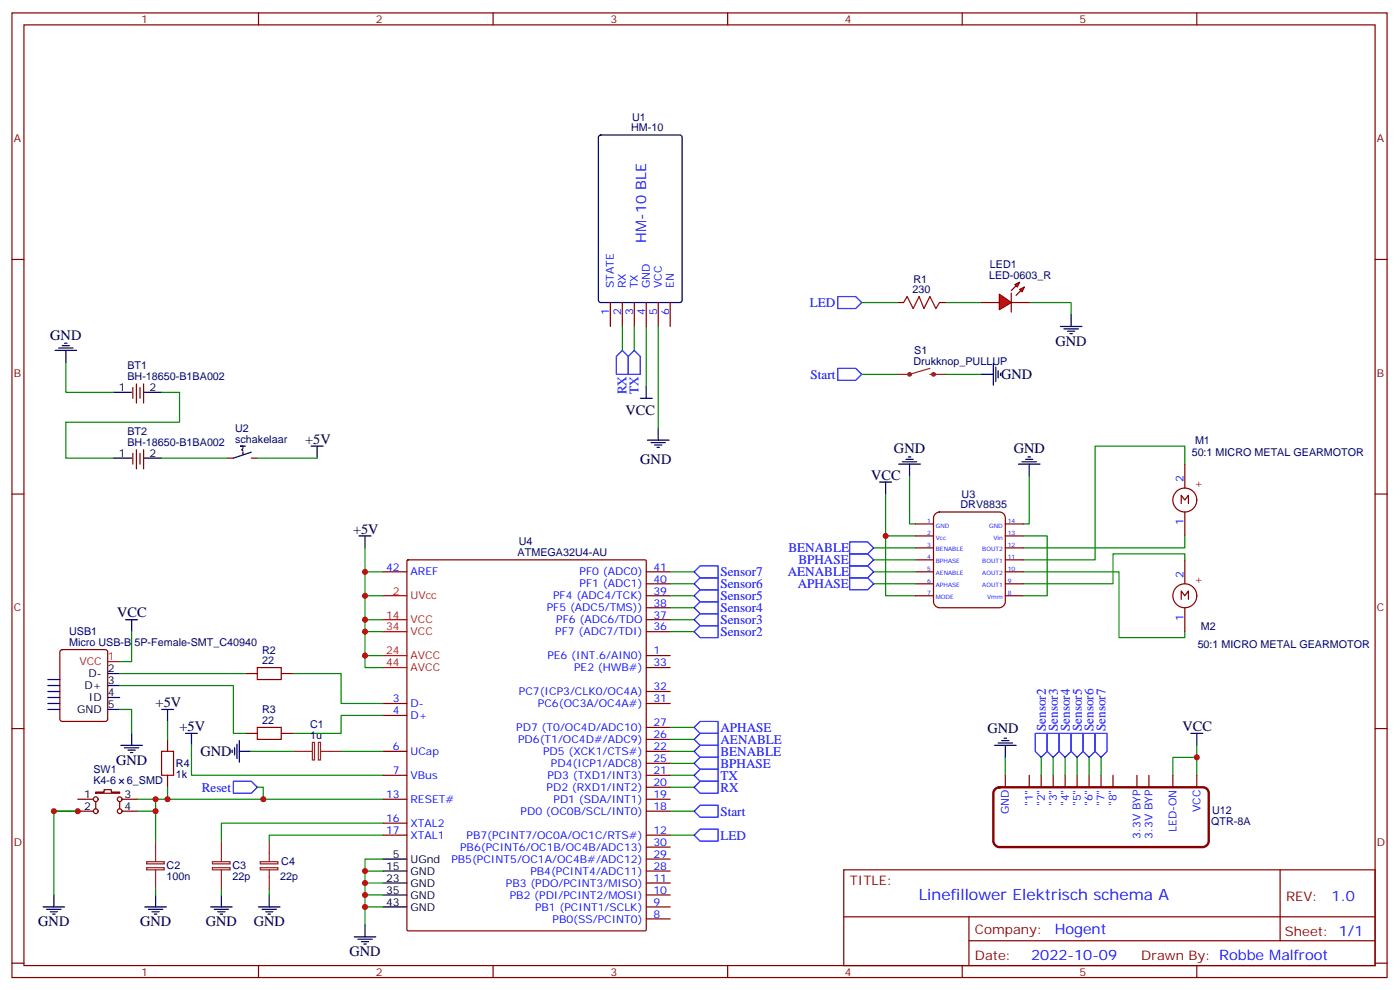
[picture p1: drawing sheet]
<svg xmlns="http://www.w3.org/2000/svg" width="413mm" height="292mm" viewBox="0 0 413 292" stroke-linecap="round" stroke-linejoin="round" font-family="sans-serif">
<g fill="none" stroke="#870000" stroke-width=".35">
<path d="M3.5 3.8h405.4v284.3h-405.4zM7.1 7.3h398.2v277.3h-398.2zM76.2 3.8v3.5M145.3 3.8v3.5M214.5 3.8v3.5M283.6 3.8v3.5M352.8 3.8v3.5M3.5 76.5h3.6M405.3 76.5h3.6M3.5 145.6h3.6M405.3 145.6h3.6M3.5 214.8h3.6"/>
<path d="M405.3 214.8h3.6M248.7 256.4h156.6v28.2h-156.6zM377.3 256.4v20.9M248.7 270.2h156.5M285.6 277.3h119.6M285.6 270.2v14.2M3.5 283.9h3.6M76.2 284.6v3.5M145.3 284.6v3.5M214.5 284.6v3.5M283.6 284.6v3.5M352.8 284.6v3.5"/>
<path d="M405.3 283.9h3.6"/>
</g>
<path d="M278.7 89.2h10.6M303.4 89.2h12.3v3.5M349.2 136.8v-5.3h-26.4v33.5h-21.2M349.2 158v3.5h-47.6M301.6 168.6h28.2v19.4h19.4v-1.8M349.2 165v-1.7h-21.1v8.8h-26.5" fill="none" stroke="#008700" stroke-width=".35"/>
<path d="M312.6 96.2h6.3M313.6 96.9h4.3M314.7 97.6h2.1M315.4 98.4h.7M315.7 92.7v3.5" fill="none" stroke="#000" stroke-width=".35"/>
<g fill="#f00" stroke="#870000" stroke-width=".35">
<path d="M294.6 86.7l3.5 2.5-3.5 2.1z"/>
<path d="M298.1 86.4v5.6z"/>
</g>
<g fill="#870000" stroke="#870000" stroke-width=".35">
<path d="M298.1 85.7l1.4-1.5z"/>
<path d="M299.5 87.1l1.4-1.4z"/>
</g>
<g fill="#f00" stroke="#870000" stroke-width=".35">
<path d="M299.2 83.9l1.4-.7-.7 1.4z"/>
<path d="M300.6 85.3l1.4-.7-.7 1.4z"/>
</g>
<g fill="none" stroke="#870000" stroke-width=".35">
<path d="M179.9 89.2v7M183.4 89.2v7M187 89.2v7M190.5 89.2v7M194 89.2v7M197.6 89.2v7M264.6 89.2h1.7M276.9 89.2h1.8M289.3 89.2h5.3M298.1 89.2h5.3M39.2 114.2v3.2M40.2 113.2v5.6"/>
<path d="M41.3 114.2v3.2M42.3 113.2v5.6M39.2 133.6v3.2M40.2 132.6v5.6M41.3 133.6v3.2M42.3 132.6v5.6M67 135h1.8M74.1 135h1.7M349.2 136.8v7.1M269.9 154.4h5.3M269.9 158h5.3M275.8 151.4l1.1-.5h17.7a1.76 1.76 0 0 1 1.7 1.8v24.7a1.89 1.89 0 0 1-1.7 1.7h-17.7a1.89 1.89 0 0 1-1.7-1.7v-24.7z"/>
<path d="M296.3 154.4h5.3M296.3 158h5.3M348.2 148.4v-2.4l1 1.4 1.1-1.4v2.4M349.2 150.9v7.1M112.9 168.6h7M120 165.2l.3-.2h69.8l.4 .2v108.8l-.2 .3-70 .1-.3-.2zM190.5 168.6h7.1M190.5 172.1h7.1M190.5 175.6h7.1M190.5 179.1h7.1M269.9 161.5h5.3M269.9 165h5.3"/>
<path d="M269.9 168.6h5.3M269.9 172.1h5.3M269.9 175.6h5.3M296.3 161.5h5.3M296.3 165h5.3M296.3 168.6h5.3M296.3 172.1h5.3M296.3 175.6h5.3M348.2 176.7v-2.5l1 1.4 1.1-1.4v2.5M349.2 165v7.1M349.2 179.1v7.1M17.9 191.7l.4-.2h12.7l.7 .4v20l-.4 .7-13 .1-.6-.5-.1-20z"/>
<path d="M72.3 198.5h3.5M82.9 198.5h3.5M190.5 196.8h7.1M190.5 193.3h7.1M190.5 182.7h7.1M190.5 186.2h7.1M49.4 217.9v3.6M72.3 216.2h3.5M82.9 216.2h3.5M112.9 207.4h7M112.9 210.9h7M190.5 207.4h7.1"/>
<path d="M190.5 203.8h7.1M190.5 217.9h7.1M190.5 214.4h7.1M22.9 239.1h4.6M22.9 235.6h4.6M28.2 233.5h2.5v-.7h2.1v.7h2.5v.3h-7.1zM28.2 236.3v2.1M35.3 236.3v2.1M36 239.1h4.6M36 235.6h4.6M49.4 228.5v3.6M112.9 235.6h7"/>
<path d="M112.9 228.5h7M112.9 221.5h7M190.5 239.1h7.1M190.5 235.6h7.1M190.5 232.1h7.1M190.5 228.5h7.1M190.5 225h7.1M190.5 221.5h7.1M296.3 228.5v3.6M303.4 228.5v3.6M306.9 228.5v3.6M310.4 228.5v3.6"/>
<path d="M314 228.5v3.6M317.5 228.5v3.6M321 228.5v3.6M324.6 228.5v3.6M328.1 228.5v3.6M335.1 228.5v3.6M338.7 228.5v3.6M345.7 228.5v3.6M352.8 228.5v3.6M112.9 246.2h7M112.9 242.6h7M190.5 246.2h7.1"/>
<path d="M190.5 256.8h7.1M190.5 253.2h7.1M190.5 249.7h7.1M190.5 270.9h7.1M190.5 267.3h7.1M190.5 263.8h7.1M190.5 260.3h7.1"/>
<circle cx="349.2" cy="147.4" r="3.5"/>
<circle cx="349.2" cy="175.6" r="3.5"/>
<circle cx="28.2" cy="239.1" r=".71"/>
<circle cx="28.2" cy="235.6" r=".71"/>
<circle cx="35.3" cy="235.6" r=".71"/>
<circle cx="35.3" cy="239.1" r=".71"/>
</g>
<path d="M266.3 89.2l1.1-1.8 1.8 3.5 1.7-3.5 1.4 3.5 1.8-3.5 1.8 3.5 1-1.7M75.8 196.8h7.1v3.5h-7.1zM75.8 214.4h7.1v3.5h-7.1zM47.6 221.5h3.6v7h-3.6z" fill="none" stroke="#a10000" stroke-width=".35"/>
<g fill="none" stroke="#008700" stroke-width=".35">
<path d="M183.4 96.2v7.1M187 96.2v7.1M190.5 96.2v17.7M194 96.2v30M254 89.2h10.6M19.4 106.8v8.8h14.1M47.6 115.6h5.3v8.9h-33.5v10.5h14.1M254 110.3h10.6M278.7 110.3h10.6M47.6 135h19.4M75.8 135h17.7M261.1 158v17.6h8.8"/>
<path d="M261.1 145.6v12.4h8.8M268.1 140.3v14.1h1.8M301.6 158h7.1v17.6h-7.1M303.4 140.3v14.1h-1.8M107.6 161.5v7.1h5.3M107.6 168.6v7h5.3M107.6 175.6v7.1h5.3M197.6 168.6h7M197.6 172.1h7M197.6 175.6h7M197.6 179.1h7M257.5 168.6h12.4"/>
<path d="M257.5 172.1h12.4M257.5 161.5h12.4M257.5 165h12.4M35.3 198.5h37M38.8 186.2v8.8h-3.5M86.4 198.5h14.1v8.9h12.4M107.6 182.7v3.5h5.3M107.6 186.2v7.1h5.3M107.6 193.3v3.5h5.3M197.6 182.7h7M197.6 186.2h7M35.3 202.1h33.5v14.1h3.5"/>
<path d="M35.3 209.1h3.5v7.1M49.4 212.7v5.2M56.4 219.7v8.8h56.5M112.9 210.9h-12.4v5.3h-14.1M197.6 217.9h7M197.6 214.4h7M352.8 219.7v8.8M15.9 239.1h7h-7v24.7M40.6 239.1h5.3M40.6 235.6h72.3M45.9 235.6v12.3M49.4 232.1v3.5"/>
<path d="M74.1 221.5h12.3M75.8 232.1h1.8v3.5M100.5 221.5h12.4M197.6 232.1h7M197.6 228.5h7M197.6 239.1h7M197.6 225h7M197.6 221.5h7M296.3 223.2v5.3M306.9 223.2v5.3M310.4 223.2v5.3M314 223.2v5.3"/>
<path d="M317.5 223.2v5.3M321 223.2v5.3M324.6 223.2v5.3M352.8 223.2h-7.1v5.3M112.9 256.8h-5.3v3.5M112.9 253.2h-5.3v3.6M112.9 242.6h-47.6v5.3M112.9 246.2h-33.5v1.7M197.6 246.2h7M45.9 262v1.8M65.3 262v1.8M79.4 262v1.8"/>
<path d="M112.9 267.3h-5.3v5.3M112.9 263.8h-5.3v3.5M112.9 260.3h-5.3v3.5"/>
</g>
<g fill="none" stroke="#000" stroke-width=".35">
<path d="M176.6 40l.5-.2h23.3l.6 .4 .1 48.3-.5 .6-23.5 .1-.7-.5v-48.2zM16.2 103.3h6.4M17.3 102.6h4.2M18.3 101.9h2.2M19 101.2h.8M19.4 103.3v3.5M33.5 115.6h5.3M42.3 115.6h5.3M188.7 117.4h3.6M190.5 113.9v3.5M289.3 110.3h3.5M292.8 107.2v6.3"/>
<path d="M293.5 108.2v4.3M294.2 109.3v2.1M294.9 110v.7M33.5 135h5.3M42.3 135h5.3M71.6 132.2l-.3 .4 .3 .3M71.6 133.3v.7M72.3 131.5h-1.4h.7v.4M74.1 133.3l-5.3 1.7M91.7 131.5h3.5M93.5 131.5v3.5M190.9 129.8h6.3"/>
<path d="M191.9 130.5h4.2M193 131.2h2.1M193.7 131.9h.7M194 126.2v3.6M264.9 136.8h6.4M266 136.1h4.2M267.1 135.4h2.1M267.8 134.7h.7M268.1 136.8v3.5M300.2 136.8h6.4M301.3 136.1h4.2M302.3 135.4h2.1"/>
<path d="M303 134.7h.7M303.4 136.8v3.5M105.8 158h3.6M107.6 158v3.5M259.3 142.1h3.5M261.1 142.1v3.5M31.7 198.5h3.6M37 182.7h3.6M38.8 182.7v3.5M14.1 202.1h3.5M14.1 205.6h3.5M14.1 209.1h3.5"/>
<path d="M14.1 200.3h3.5M14.1 203.8h3.5M14.1 207.4h3.5M31.7 202.1h3.6M31.7 205.6h3.6M31.7 209.1h3.6M35.6 219.7h6.4M38.8 216.2v3.5M47.6 209.1h3.6M49.4 209.1v3.6M54.7 216.2h3.5M56.4 216.2v3.5"/>
<path d="M69.8 219.4v4.2M70.6 218.3v6.3M293.2 219.7h6.3M294.2 219h4.2M295.3 218.3h2.1M296 217.6h.7M296.3 219.7v3.5M351 216.2h3.5M352.8 216.2v3.5M36.7 220.4h4.2M37.7 221.1h2.2M38.5 221.8h.7"/>
<path d="M68.4 221.1v.7M69.1 220.4v2.1M70.6 221.5h3.5M112.9 256.8h7M112.9 253.2h7M12.7 267.3h6.3M13.8 268h4.2M14.8 268.7h2.1M15.5 269.5h.7M15.9 263.8v3.5M42.7 267.3h6.3M43.7 268h4.3"/>
<path d="M44.8 268.7h2.1M45.5 269.5h.7M45.9 263.8v3.5M62.1 267.3h6.3M63.1 268h4.3M64.2 268.7h2.1M64.9 269.5h.7M65.3 263.8v3.5M76.2 267.3h6.3M77.3 268h4.2M78.3 268.7h2.1M79 269.5h.7"/>
<path d="M79.4 263.8v3.5M104.4 276.2h6.4M105.5 276.9h4.2M106.5 277.6h2.2M107.2 278.3h.7M107.6 272.6v3.6M112.9 260.3h7M112.9 263.8h7M112.9 267.3h7"/>
</g>
<g fill="none" stroke="#8c2424" stroke-width=".35">
<path d="M274.1 108.6l-6 1.7h-3.5M274.1 110.3h4.6M92.1 218.8h.6v5.2h-.6zM93.8 218.8h.7v5.2h-.7zM86.4 221.5h5.7M94.5 221.5h6M43.2 254h5.2v.6h-5.2zM43.2 255.8h5.2v.6h-5.2zM45.9 247.9v6M45.9 256.4v5.6M62.6 254h5.2v.6h-5.2zM62.6 255.8h5.2v.6h-5.2z"/>
<path d="M65.3 247.9v6M65.3 256.4v5.6M76.7 254h5.2v.6h-5.2zM76.7 255.8h5.2v.6h-5.2zM79.4 247.9v6M79.4 256.4v5.6"/>
</g>
<g fill="none" stroke="#8c2424" stroke-width=".71">
<circle cx="268.1" cy="110.3" r=".35"/>
<circle cx="275.2" cy="110.3" r=".35"/>
</g>
<path d="M293.4 232.6l1.2-.5h59.9a1.76 1.76 0 0 1 1.8 1.7v14.1a1.89 1.89 0 0 1-1.8 1.8h-59.9a1.89 1.89 0 0 1-1.8-1.8v-14.1z" fill="none" stroke="#870000" stroke-width=".71"/>
<path d="M112.9 175.6h7M31.7 195h3.6M112.9 182.7h7M112.9 186.2h7M112.9 193.3h7M112.9 196.8h7" fill="none" stroke="#f00" stroke-width=".35"/>
<g fill="none" stroke="#00f" stroke-width=".35">
<path d="M246.9 87.4h5.3l1.8 1.8-1.8 1.7h-5.3zM183.4 103.3l1.8 1.8v5.2h-3.5v-5.2zM187 103.3l1.7 1.8v5.2h-3.5v-5.2zM246.9 108.6h5.3l1.8 1.7-1.8 1.8h-5.3zM250.5 159.7h5.3l1.7 1.8-1.7 1.8h-5.3zM204.6 179.1l1.8-1.7h5.3v3.5h-5.3zM204.6 175.6l1.8-1.8h5.3v3.6h-5.3zM204.6 172.1l1.8-1.8h5.3v3.5h-5.3zM204.6 168.6l1.8-1.8h5.3v3.5h-5.3zM250.5 170.3h5.3l1.7 1.8-1.7 1.7h-5.3zM250.5 166.8h5.3l1.7 1.8-1.7 1.7h-5.3zM250.5 163.3h5.3l1.7 1.7-1.7 1.8h-5.3z"/>
<path d="M204.6 186.2l1.8-1.8h5.3v3.6h-5.3zM204.6 182.7l1.8-1.8h5.3v3.5h-5.3zM204.6 214.4l1.8-1.7h5.3v3.5h-5.3zM204.6 217.9l1.8-1.7h5.3v3.5h-5.3zM206.4 219.7h5.3v3.5h-5.3l-1.8-1.7zM305.2 216.2h3.5v5.3l-1.8 1.7-1.7-1.7zM308.7 216.2h3.5v5.3l-1.8 1.7-1.7-1.7zM312.2 216.2h3.5v5.3l-1.7 1.7-1.8-1.7zM315.7 216.2h3.6v5.3l-1.8 1.7-1.8-1.7zM319.3 216.2h3.5v5.3l-1.8 1.7-1.7-1.7zM322.8 216.2h3.5v5.3l-1.7 1.7-1.8-1.7zM68.8 230.3h5.3l1.7 1.8-1.7 1.7h-5.3z"/>
<path d="M204.6 228.5l1.8-1.7h5.3v3.5h-5.3zM204.6 232.1l1.8-1.8h5.3v3.5h-5.3zM204.6 239.1l1.8-1.8h5.3v3.6h-5.3zM204.6 225l1.8-1.8h5.3v3.6h-5.3zM204.6 246.2l1.8-1.8h5.3v3.5h-5.3z"/>
</g>
<g fill="#c00">
<circle cx="261.1" cy="158" r=".88"/>
<circle cx="352.8" cy="223.2" r=".88"/>
<circle cx="107.6" cy="267.3" r=".88"/>
<circle cx="107.6" cy="263.8" r=".88"/>
<circle cx="107.6" cy="260.3" r=".88"/>
<circle cx="107.6" cy="256.8" r=".88"/>
<circle cx="107.6" cy="168.6" r=".88"/>
<circle cx="107.6" cy="175.6" r=".88"/>
<circle cx="107.6" cy="182.7" r=".88"/>
<circle cx="107.6" cy="186.2" r=".88"/>
<circle cx="107.6" cy="193.3" r=".88"/>
<circle cx="15.9" cy="239.1" r=".88"/>
<circle cx="45.9" cy="235.6" r=".88"/>
<circle cx="45.9" cy="239.1" r=".88"/>
<circle cx="22.9" cy="239.1" r=".88"/>
<circle cx="77.6" cy="235.6" r=".88"/>
<circle cx="49.4" cy="235.6" r=".88"/>
</g>
<text font-size="4.6" fill="#00f" x="270.8" y="265.4">Linefillower Elektrisch schema A</text>
<g font-size="4.2" fill="#00f">
<text x="190.5" y="71.5" transform="rotate(-90 190.5 71.5)">HM-10 BLE</text>
<text x="392.5" y="265.7">1.0</text>
<text x="310.9" y="275.2">Hogent</text>
<text x="304" y="283">2022-10-09</text>
</g>
<g font-size="4.2">
<text x="14.8" y="100.1">GND</text>
<text x="311.1" y="101.9">GND</text>
<text x="295.1" y="111.7">GND</text>
<text x="184.4" y="122.5">VCC</text>
<text x="90" y="130.8">+5V</text>
<text x="188.7" y="136.8">GND</text>
<text x="263.5" y="133.7">GND</text>
<text x="298.8" y="133.7">GND</text>
<text x="256.8" y="141.4">VCC</text>
<text x="104.1" y="157.3">+5V</text>
<text x="34.6" y="182">VCC</text>
<text x="45.9" y="208.4">+5V</text>
<text x="52.9" y="215.5">+5V</text>
<text x="348.5" y="215.5">VCC</text>
<text x="291" y="216.2">GND</text>
<text x="34.2" y="225.4">GND</text>
<text x="59.1" y="222.9">GND</text>
<text x="11.3" y="273">GND</text>
<text x="41.3" y="273">GND</text>
<text x="60.7" y="273">GND</text>
<text x="74.8" y="273">GND</text>
<text x="103" y="281.8">GND</text>
</g>
<g font-size="3.9" fill="#00f">
<text x="238.7" y="90.4">LED</text>
<text x="238.9" y="111.6">Start</text>
<text x="184.7" y="116.3" transform="rotate(-90 184.7 116.3)">RX</text>
<text x="188.2" y="116.1" transform="rotate(-90 188.2 116.1)">TX</text>
<text x="232.4" y="162.8">BENABLE</text>
<text x="235.3" y="166.3">BPHASE</text>
<text x="212.4" y="173.4">Sensor6</text>
<text x="212.4" y="169.9">Sensor7</text>
<text x="232.2" y="169.8">AENABLE</text>
<text x="235.1" y="173.4">APHASE</text>
<text x="212.4" y="177">Sensor5</text>
<text x="212.4" y="184">Sensor3</text>
<text x="212.4" y="180.5">Sensor4</text>
<text x="212.4" y="187.5">Sensor2</text>
<text x="212.4" y="215.8">APHASE</text>
<text x="308.3" y="215.5" transform="rotate(-90 308.3 215.5)">Sensor2</text>
<text x="311.8" y="215.5" transform="rotate(-90 311.8 215.5)">Sensor3</text>
<text x="315.3" y="215.5" transform="rotate(-90 315.3 215.5)">Sensor4</text>
<text x="318.8" y="215.5" transform="rotate(-90 318.8 215.5)">Sensor5</text>
<text x="322.4" y="215.5" transform="rotate(-90 322.4 215.5)">Sensor6</text>
<text x="325.9" y="215.5" transform="rotate(-90 325.9 215.5)">Sensor7</text>
<text x="212.4" y="219.3">AENABLE</text>
<text x="212.4" y="226.3">BPHASE</text>
<text x="212.4" y="222.8">BENABLE</text>
<text x="59.5" y="233.3">Reset</text>
<text x="212.4" y="229.9">TX</text>
<text x="212.4" y="233.4">RX</text>
<text x="212.4" y="240.5">Start</text>
<text x="212.4" y="247.6">LED</text>
</g>
<g font-size="3.9" fill="#800">
<text x="250.5" y="261">TITLE:</text>
<text x="379.1" y="265.7">REV:</text>
<text x="287.4" y="275.2">Company:</text>
<text x="378.7" y="275.8">Sheet: 1/1</text>
<text x="287.4" y="282.9">Date:</text>
<text x="336.4" y="282.9">Drawn By: Robbe Malfroot</text>
</g>
<g font-size="3.2" fill="#800">
<text x="41.6" y="6.8">1</text>
<text x="110.8" y="6.8">2</text>
<text x="179.9" y="6.8">3</text>
<text x="249.1" y="6.8">4</text>
<text x="318.2" y="6.8">5</text>
<text x="4.1" y="41.9">A</text>
<text x="405.9" y="41.9">A</text>
<text x="4.1" y="111.1">B</text>
<text x="405.9" y="111.1">B</text>
<text x="352.1" y="143.5">+</text>
<text x="352.1" y="171.7">+</text>
<text x="4.1" y="180.2">C</text>
<text x="405.9" y="180.2">C</text>
<text x="4.1" y="249.3">D</text>
<text x="405.9" y="249.3">D</text>
<text x="41.6" y="287.6">1</text>
<text x="110.8" y="287.6">2</text>
<text x="179.9" y="287.6">3</text>
<text x="249.1" y="287.6">4</text>
<text x="318.2" y="287.6">5</text>
</g>
<g font-size="3.2" fill="#000080">
<text x="186.3" y="35.7">U1</text>
<text x="186.1" y="38.7">HM-10</text>
<text x="269.2" y="83.3">R1</text>
<text x="291.5" y="82.1">LED-0603_R</text>
<text x="291.8" y="79.1">LED1</text>
<text x="269" y="86.4">230</text>
<text x="269.2" y="107.5">Drukknop_PULLUP</text>
<text x="269.5" y="104.3">S1</text>
<text x="37.5" y="112.1">BH-18650-B1BA002</text>
<text x="37.5" y="108.9">BT1</text>
<text x="37.5" y="131.5">BH-18650-B1BA002</text>
<text x="37.5" y="128.3">BT2</text>
<text x="69.3" y="130.5">schakelaar</text>
<text x="69.3" y="127.3">U2</text>
<text x="352.3" y="131">M1</text>
<text x="351.3" y="134.5">50:1 MICRO METAL GEARMOTOR</text>
<text x="283.1" y="149.9">DRV8835</text>
<text x="283.4" y="146.7">U3</text>
<text x="152.9" y="160.7">U4</text>
<text x="152.6" y="163.9">ATMEGA32U4-AU</text>
<text x="354" y="185.6">M2</text>
<text x="20.4" y="190.4">Micro USB-B 5P-Female-SMT_C40940</text>
<text x="20.4" y="187.3">USB1</text>
<text x="353" y="190.9">50:1 MICRO METAL GEARMOTOR</text>
<text x="77.3" y="195.7">22</text>
<text x="77.3" y="192.6">R2</text>
<text x="77.3" y="213.4">22</text>
<text x="77.3" y="210.3">R3</text>
<text x="91.4" y="214.7">C1</text>
<text x="91.4" y="217.8">1u</text>
<text x="27.5" y="227.9">SW1</text>
<text x="51.9" y="226.2">R4</text>
<text x="27.5" y="230.9">K4-6</text>
<text x="37.4" y="230.9">6_SMD</text>
<text x="51.9" y="229.3">1k</text>
<text x="357" y="243.1">QTR-8A</text>
<text x="357.3" y="240">U12</text>
<text x="49.1" y="256.2">C2</text>
<text x="68.5" y="256.2">C3</text>
<text x="82.9" y="255">C4</text>
<text x="49.1" y="259.3">100n</text>
<text x="68.5" y="259.3">22p</text>
<text x="82.6" y="259.3">22p</text>
</g>
<g font-size="3.2" fill="#00f">
<text x="181" y="84.9" transform="rotate(-90 181 84.9)">STATE</text>
<text x="184.5" y="84.9" transform="rotate(-90 184.5 84.9)">RX</text>
<text x="188" y="84.9" transform="rotate(-90 188 84.9)">TX</text>
<text x="191.6" y="84.9" transform="rotate(-90 191.6 84.9)">GND</text>
<text x="195.1" y="84.9" transform="rotate(-90 195.1 84.9)">VCC</text>
<text x="198.6" y="84.9" transform="rotate(-90 198.6 84.9)">EN</text>
<text x="179.6" y="93" transform="rotate(-90 179.6 93)">1</text>
<text x="183.1" y="93" transform="rotate(-90 183.1 93)">2</text>
<text x="186.6" y="93" transform="rotate(-90 186.6 93)">3</text>
<text x="190.1" y="93" transform="rotate(-90 190.1 93)">4</text>
<text x="193.7" y="93" transform="rotate(-90 193.7 93)">5</text>
<text x="197.2" y="93" transform="rotate(-90 197.2 93)">6</text>
<text x="348.9" y="142.1" transform="rotate(-90 348.9 142.1)">2</text>
<text x="348.9" y="154.7" transform="rotate(-90 348.9 154.7)">1</text>
<text x="113.8" y="168.2">42</text>
<text x="121" y="169.6">AREF</text>
<text x="170.8" y="169.6">PF0 (ADC0)</text>
<text x="170.8" y="173.1">PF1 (ADC1)</text>
<text x="192.6" y="168.2">41</text>
<text x="192.6" y="171.7">40</text>
<text x="348.9" y="170.3" transform="rotate(-90 348.9 170.3)">2</text>
<text x="163" y="176.7">PF4 (ADC4/TCK)</text>
<text x="192.6" y="175.3">39</text>
<text x="192.6" y="178.8">38</text>
<text x="161.2" y="180.2">PF5 (ADC5/TMS))</text>
<text x="163.9" y="183.7">PF6 (ADC6/TDO</text>
<text x="192.6" y="182.3">37</text>
<text x="192.6" y="185.8">36</text>
<text x="348.9" y="182.9" transform="rotate(-90 348.9 182.9)">1</text>
<text x="163.7" y="187.3">PF7 (ADC7/TDI)</text>
<text x="161.3" y="194.3">PE6 (INT.6/AIN0)</text>
<text x="169.2" y="197.8">PE2 (HWB#)</text>
<text x="192.6" y="196.4">33</text>
<text x="192.6" y="192.9">1</text>
<text x="192.6" y="203.5">32</text>
<text x="115.8" y="207">3</text>
<text x="121" y="208.4">D-</text>
<text x="153" y="204.9">PC7(ICP3/CLK0/OC4A)</text>
<text x="158.6" y="208.4">PC6(OC3A/OC4A#)</text>
<text x="192.6" y="207">31</text>
<text x="115.8" y="210.5">4</text>
<text x="121" y="211.9">D+</text>
<text x="152.2" y="215.5">PD7 (T0/OC4D/ADC10)</text>
<text x="192.6" y="214.1">27</text>
<text x="115.8" y="221.1">6</text>
<text x="152.7" y="219">PD6(T1/OC4D#/ADC9)</text>
<text x="192.6" y="221.1">22</text>
<text x="192.6" y="217.6">26</text>
<text x="121" y="222.5">UCap</text>
<text x="160.1" y="222.5">PD5 (XCK1/CTS#)</text>
<text x="162.4" y="226.1">PD4(ICP1/ADC8)</text>
<text x="192.6" y="224.6">25</text>
<text x="115.8" y="228.2">7</text>
<text x="121" y="229.6">VBus</text>
<text x="161.1" y="233.1">PD2 (RXD1/INT2)</text>
<text x="161.4" y="229.6">PD3 (TXD1/INT3)</text>
<text x="192.6" y="231.7">20</text>
<text x="192.6" y="228.2">21</text>
<text x="113.8" y="235.2">13</text>
<text x="121" y="236.6">RESET#</text>
<text x="163.2" y="236.6">PD1 (SDA/INT1)</text>
<text x="192.6" y="238.8">18</text>
<text x="192.6" y="235.2">19</text>
<text x="304.4" y="237.7" transform="rotate(-90 304.4 237.7)">&quot;1&quot;</text>
<text x="308" y="237.7" transform="rotate(-90 308 237.7)">&quot;2&quot;</text>
<text x="311.5" y="237.7" transform="rotate(-90 311.5 237.7)">&quot;3&quot;</text>
<text x="315" y="237.7" transform="rotate(-90 315 237.7)">&quot;4&quot;</text>
<text x="318.6" y="237.7" transform="rotate(-90 318.6 237.7)">&quot;5&quot;</text>
<text x="322.1" y="237.7" transform="rotate(-90 322.1 237.7)">&quot;6&quot;</text>
<text x="325.6" y="237.7" transform="rotate(-90 325.6 237.7)">&quot;7&quot;</text>
<text x="329.1" y="237.7" transform="rotate(-90 329.1 237.7)">&quot;8&quot;</text>
<text x="353.8" y="239.4" transform="rotate(-90 353.8 239.4)">VCC</text>
<text x="113.8" y="245.8">17</text>
<text x="113.8" y="242.3">16</text>
<text x="121" y="243.7">XTAL2</text>
<text x="153.5" y="240.2">PD0 (OC0B/SCL/INT0)</text>
<text x="192.6" y="245.8">12</text>
<text x="297.4" y="240" transform="rotate(-90 297.4 240)">GND</text>
<text x="346.8" y="245.3" transform="rotate(-90 346.8 245.3)">LED-ON</text>
<text x="121" y="247.2">XTAL1</text>
<text x="135.6" y="250.8">PB6(PCINT6/OC1B/OC4B/ADC13)</text>
<text x="137.5" y="247.2">PB7(PCINT7/OC0A/OC1C/RTS#)</text>
<text x="192.6" y="249.3">30</text>
<text x="336.2" y="247.3" transform="rotate(-90 336.2 247.3)">3.3V BYP</text>
<text x="339.7" y="247.3" transform="rotate(-90 339.7 247.3)">3.3V BYP</text>
<text x="133.1" y="254.3">PB5(PCINT5/OC1A/OC4B#/ADC12)</text>
<text x="156.3" y="257.8">PB4(PCINT4/ADC11)</text>
<text x="192.6" y="256.4">28</text>
<text x="192.6" y="252.9">29</text>
<text x="149.1" y="261.3">PB3 (PDO/PCINT3/MISO)</text>
<text x="192.6" y="263.5">10</text>
<text x="192.6" y="259.9">11</text>
<text x="150.3" y="264.9">PB2 (PDI/PCINT2/MOSI)</text>
<text x="157.7" y="268.4">PB1 (PCINT1/SCLK)</text>
<text x="192.6" y="267">9</text>
<text x="162.9" y="271.9">PB0(SS/PCINT0)</text>
<text x="192.6" y="270.5">8</text>
</g>
<g font-size="3.2">
<text x="35" y="115.3">1</text>
<text x="44.1" y="115.3">2</text>
<text x="35" y="134.7">1</text>
<text x="44.1" y="134.7">2</text>
<text x="24.9" y="203.1">D+</text>
<text x="26.1" y="199.6">D-</text>
<text x="31.7" y="198.2">2</text>
<text x="31.7" y="201.7">3</text>
<text x="26.2" y="206.7">ID</text>
<text x="31.7" y="205.2">4</text>
<text x="31.7" y="208.8">5</text>
<text x="22.7" y="210.2">GND</text>
<text x="24.8" y="238.8">2</text>
<text x="24.8" y="235.2">1</text>
<text x="36.7" y="238.8">4</text>
<text x="36.7" y="235.2">3</text>
<text x="113.8" y="256.4">15</text>
<text x="115.8" y="252.9">5</text>
<text x="121" y="257.8">GND</text>
<text x="121" y="254.3">UGnd</text>
<text x="113.8" y="259.9">23</text>
<text x="113.8" y="263.5">35</text>
<text x="121" y="261.3">GND</text>
<text x="113.8" y="267">43</text>
<text x="121" y="264.9">GND</text>
<text x="121" y="268.4">GND</text>
</g>
<g font-size="3.2" fill="#f00">
<text x="115.8" y="175.3">2</text>
<text x="121" y="176.7">UVcc</text>
<text x="113.8" y="182.3">14</text>
<text x="113.8" y="185.8">34</text>
<text x="121" y="183.7">VCC</text>
<text x="121" y="187.3">VCC</text>
<text x="23.4" y="196.1">VCC</text>
<text x="31.7" y="194.7">1</text>
<text x="113.8" y="192.9">24</text>
<text x="113.8" y="196.4">44</text>
<text x="121" y="194.3">AVCC</text>
<text x="121" y="197.8">AVCC</text>
</g>
<g font-size="1.8" fill="#00f">
<text x="273.3" y="154.1">1</text>
<text x="275.9" y="155.5">GND</text>
<text x="291.6" y="155.5">GND</text>
<text x="297" y="154.1">14</text>
<text x="273.3" y="157.6">2</text>
<text x="273.3" y="161.1">3</text>
<text x="275.9" y="159">Vcc</text>
<text x="292.8" y="159">Vin</text>
<text x="297" y="161.1">12</text>
<text x="297" y="157.6">13</text>
<text x="273.3" y="164.7">4</text>
<text x="275.9" y="162.6">BENABLE</text>
<text x="275.9" y="166.1">BPHASE</text>
<text x="289.5" y="166.1">BOUT1</text>
<text x="289.5" y="162.6">BOUT2</text>
<text x="297" y="164.7">11</text>
<text x="273.3" y="168.2">5</text>
<text x="273.3" y="171.7">6</text>
<text x="275.9" y="169.6">AENABLE</text>
<text x="275.9" y="173.1">APHASE</text>
<text x="289.5" y="173.1">AOUT1</text>
<text x="289.5" y="169.6">AOUT2</text>
<text x="297" y="171.7">9</text>
<text x="297" y="168.2">10</text>
<text x="273.3" y="175.3">7</text>
<text x="275.9" y="176.7">MODE</text>
<text x="291" y="176.7">Vmm</text>
<text x="297" y="175.3">8</text>
</g>
</svg>
